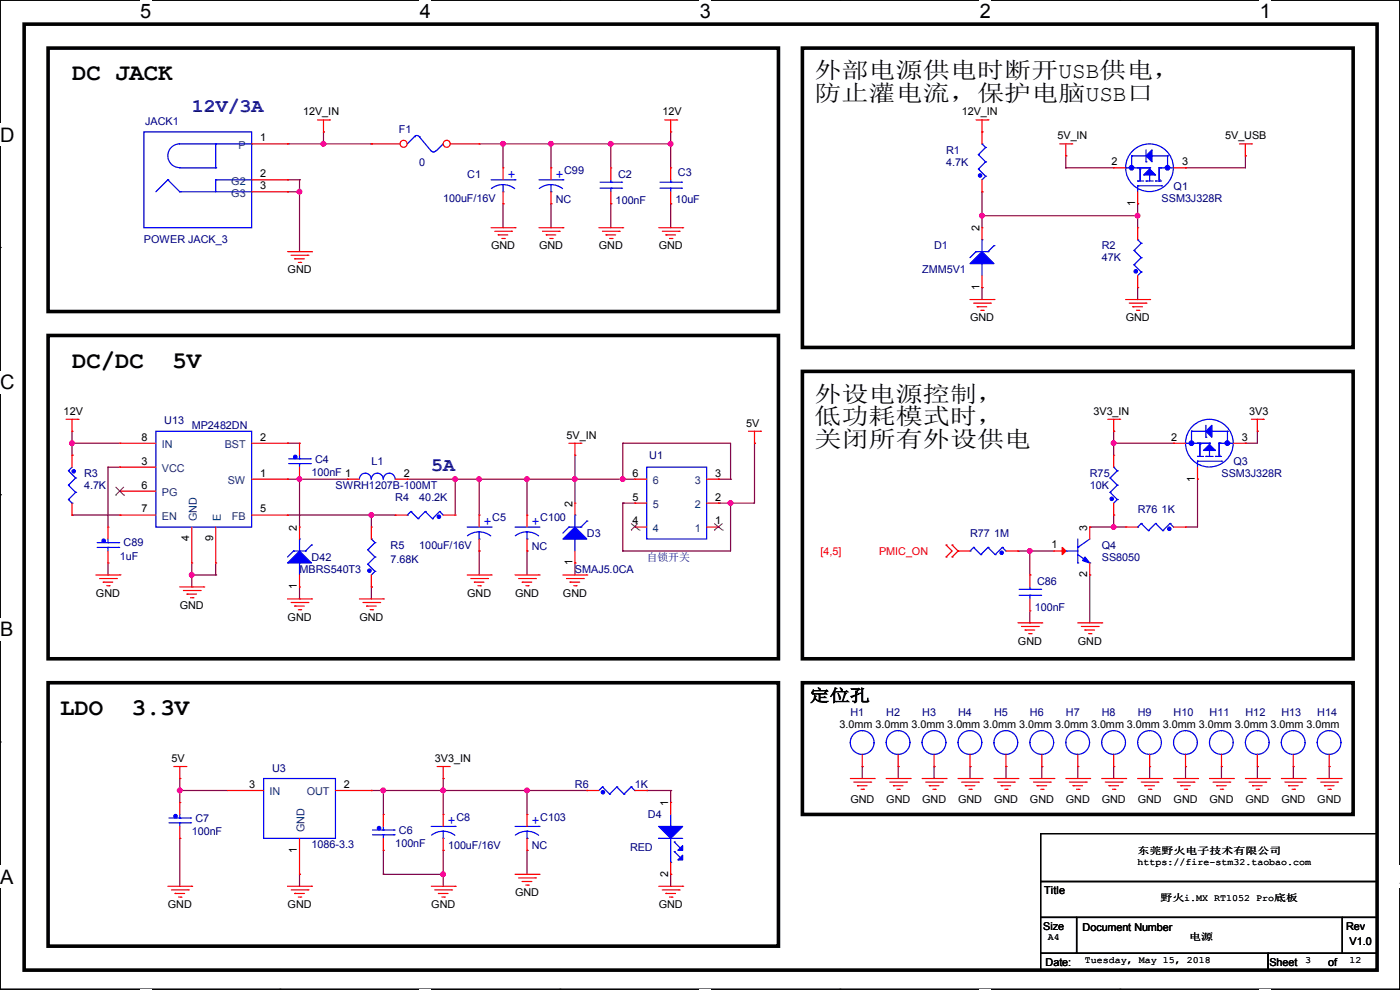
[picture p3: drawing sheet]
<svg xmlns="http://www.w3.org/2000/svg" width="297mm" height="210mm" viewBox="0 0 297 210" stroke-linecap="round" stroke-linejoin="round" font-family="sans-serif">
<path d="M0 0h297v209.8h-297z" fill="none" stroke="#000" stroke-width=".25"/>
<g fill="#fff">
<path d="M29.7 0h2.4v4.8h-2.4z"/>
<path d="M29.7 209.8h2.4v.2h-2.4z"/>
</g>
<path d="M59.4 0h.1M59.4 209.8h.1" fill="none" stroke="#000" stroke-width=".25"/>
<g fill="#fff">
<path d="M89.1 0h2.3v4.8h-2.3z"/>
<path d="M89.1 209.8h2.3v.2h-2.3z"/>
</g>
<path d="M118.8 0h.1M118.8 209.8h.1" fill="none" stroke="#000" stroke-width=".25"/>
<g fill="#fff">
<path d="M148.5 0h2.3v4.8h-2.3z"/>
<path d="M148.5 209.8h2.3v.2h-2.3z"/>
</g>
<path d="M178.2 0h.1M178.2 209.8h.1" fill="none" stroke="#000" stroke-width=".25"/>
<g fill="#fff">
<path d="M207.9 0h2.3v4.8h-2.3z"/>
<path d="M207.9 209.8h2.3v.2h-2.3z"/>
</g>
<path d="M237.6 0h.1M237.6 209.8h.1" fill="none" stroke="#000" stroke-width=".25"/>
<g fill="#fff">
<path d="M267.3 0h2.3v4.8h-2.3z"/>
<path d="M267.3 209.8h2.3v.2h-2.3z"/>
<path d="M0 26.2h3.1v4.8h-3.1z"/>
<path d="M0 78.7h3.1v4.7h-3.1z"/>
</g>
<path d="M0 52.5h.1M297 52.5h.1" fill="none" stroke="#000" stroke-width=".25"/>
<path d="M0 131.1h2.9v4.8h-2.9z" fill="#fff"/>
<path d="M0 104.9h.1M297 104.9h.1" fill="none" stroke="#000" stroke-width=".25"/>
<g fill="#fff">
<path d="M0 183.6h2.9v4.7h-2.9z"/>
<path d="M296.9 183.6h.1v4.7h-.1z"/>
</g>
<path d="M0 157.4h.1M297 157.4h.1M220.8 176.8h71.3v10.2h-71.3zM220.8 187h71.3v7.6h-71.3zM220.8 194.6h7.6v7.6h-7.6zM228.4 194.6h56.4v7.6h-56.4zM284.8 194.6h7.3v7.6h-7.3zM220.8 202.2h48.2v3.6h-48.2zM269 202.2h23.1v3.6h-23.1z" fill="none" stroke="#000" stroke-width=".25"/>
<path d="M5.1 5.1h287v200.7h-287zM10.2 10.2h154.9v55.9h-154.9zM170.2 10.2h116.9v63.5h-116.9zM10.2 71.2h154.9v68.5h-154.9zM170.2 78.8h116.9v60.9h-116.9zM10.2 144.8h154.9v55.9h-154.9zM170.2 144.8h116.9v28h-116.9z" fill="none" stroke="#000" stroke-width=".76"/>
<g fill="none" stroke="#800040" stroke-width=".25">
<path d="M61 30.5h.1M61 38.1h.1M61 30.5h17.8M61 38.1h2.5M63.5 38.1h.1M63.5 38.1v15.3M68.6 28h.1M68.6 28v2.5M78.8 30.5h.1M101.6 30.5h40.7M106.7 30.5h.1M106.7 30.5v5.1"/>
<path d="M116.9 30.5h.1M116.9 30.5v5.1M129.6 30.5h.1M129.6 30.5v5.1M142.3 28h.1M142.3 30.5h.1M142.3 28v7.6M226.1 33.1h.1M226.1 35.6h.1M226.1 35.6h10.2M226.1 33.1v2.5M251.5 35.6h.1"/>
<path d="M264.2 33.1h.1M264.2 33.1v2.5h-12.7M61 40.7h.1M61 40.7h2.5M63.5 40.7h.1M106.7 43.2h.1M106.7 43.2v5.1M116.9 43.2h.1M116.9 43.2v5.1M129.6 43.2h.1M129.6 43.2v5.1M142.3 43.2h.1"/>
<path d="M142.3 43.2v5.1M208.3 40.7h.1M208.3 45.8h.1M208.3 40.7v7.6M208.3 45.8h33M241.3 43.2h.1M241.3 45.8h.1M241.3 43.2v5.1M208.3 61h.1M208.3 61v2.5M241.3 61h.1M241.3 61v2.5"/>
<path d="M15.3 94h.1M15.3 96.6h.1M15.3 91.5v5.1M15.3 94h10.1M22.9 99.1h.1M22.9 99.1v12.7M22.9 99.1h2.5M25.4 99.1h.1M61 94h.1M61 94h2.5M122 96.6v10.1M132.1 94h.1"/>
<path d="M132.1 94h22.9v7.6M132.1 94v7.6M160.1 94h.1M160.1 94v12.7h-7.7M236.3 94h.1M236.3 91.5h.1M236.3 94h12.7M236.3 91.5v5.1M264.2 94h.1M266.7 91.5h.1M266.7 91.5v2.5h-2.5M15.3 109.3h.1"/>
<path d="M15.3 109.3h10.1M22.9 119.4v2.6M40.7 119.4v5.1M45.8 119.4v2.6M61 101.6h.1M61 109.3h.1M61 101.6h12.7M61 109.3h22.9M63.5 101.6h.1M63.5 101.6v10.2M78.8 109.3h.1M78.8 109.3v2.5"/>
<path d="M86.4 101.6h48.3M96.6 101.6h.1M96.6 101.6v7.7M101.6 116.9h.1M101.6 101.6h.1M101.6 101.6v7.7M101.6 116.9v5.1M111.8 101.6h.1M111.8 116.9h.1M111.8 101.6v7.7M111.8 116.9v5.1M122 119.4h.1"/>
<path d="M122 101.6h.1M122 119.4v2.6M132.1 101.6h.1M132.1 106.7h.1M132.1 116.9h.1M132.1 106.7v10.2M132.1 106.7h2.6M152.4 101.6h.1M152.4 106.7h.1M152.4 101.6h2.6M155 101.6h.1M155 106.7h.1"/>
<path d="M155 106.7v10.2h-22.9M215.9 116.9h.1M215.9 116.9h7.7M218.5 116.9h.1M218.5 116.9v5.1M231.2 111.8h.1M231.2 111.8h7.6M236.3 109.3h.1M236.3 111.8h.1M236.3 109.3v2.5M251.5 111.8h.1M254 101.6h.1"/>
<path d="M254 101.6v10.2h-2.5M22.9 122h.1M40.7 122h.1M40.7 124.5h.1M40.7 122h5.1M45.8 122h.1M63.5 127h.1M63.5 124.5v2.5M78.8 124.5h.1M78.8 124.5v2.5M218.5 122h.1M218.5 132.1h.1"/>
<path d="M218.5 129.6v2.5M231.2 122h.1M231.2 122v10.1M38.1 167.7h.1M38.1 177.8h.1M38.1 165.1h.1M38.1 165.1v5.1M38.1 177.8v10.2M38.1 167.7h10.2M78.8 167.7h.1M78.8 167.7h45.7M81.3 167.7h.1"/>
<path d="M81.3 167.7v5.1M94 165.1h.1M94 167.7h.1M94 165.1v7.7M111.8 167.7h.1M111.8 167.7v5.1M124.5 167.7h.1M137.2 167.7h.1M137.2 167.7h5.1M142.3 167.7h.1M142.3 167.7v2.5M182.9 162.6h.1"/>
<path d="M182.9 162.6v2.5M190.5 162.6h.1M190.5 162.6v2.5M198.2 162.6h.1M198.2 162.6v2.5M205.8 162.6h.1M205.8 162.6v2.5M213.4 162.6h.1M213.4 162.6v2.5M221 162.6h.1M221 162.6v2.5M228.6 162.6h.1"/>
<path d="M228.6 162.6v2.5M236.3 162.6h.1M236.3 162.6v2.5M243.9 162.6h.1M243.9 162.6v2.5M251.5 162.6h.1M251.5 162.6v2.5M259.1 162.6h.1M259.1 162.6v2.5M266.7 162.6h.1M266.7 162.6v2.5M274.4 162.6h.1"/>
<path d="M274.4 162.6v2.5M282 162.6h.1M282 162.6v2.5M63.5 185.5h.1M63.5 185.5v2.5M81.3 180.4h.1M81.3 185.5h.1M81.3 180.4v5.1M81.3 185.5h12.7M94 180.4h.1M94 185.5h.1M94 180.4v7.6"/>
<path d="M111.8 180.4h.1M111.8 180.4v5.1M142.3 185.5h.1M142.3 185.5v2.5"/>
</g>
<g fill="#f0f" stroke="#f0f" stroke-width=".25">
<circle cx="63.5" cy="40.7" r=".49"/>
<circle cx="142.3" cy="30.5" r=".49"/>
<circle cx="129.6" cy="30.5" r=".49"/>
<circle cx="78.8" cy="109.2" r=".49"/>
<circle cx="38.1" cy="167.7" r=".49"/>
<circle cx="94" cy="185.4" r=".49"/>
<circle cx="81.3" cy="167.7" r=".49"/>
<circle cx="94" cy="167.7" r=".49"/>
<circle cx="111.8" cy="167.7" r=".49"/>
<circle cx="241.3" cy="45.7" r=".49"/>
<circle cx="208.3" cy="45.7" r=".49"/>
<circle cx="121.9" cy="101.6" r=".49"/>
<circle cx="132.1" cy="101.6" r=".49"/>
<circle cx="155" cy="106.7" r=".49"/>
<circle cx="68.6" cy="30.5" r=".49"/>
<circle cx="236.2" cy="94" r=".49"/>
<circle cx="236.2" cy="111.8" r=".49"/>
<circle cx="218.5" cy="116.9" r=".49"/>
<circle cx="96.5" cy="101.6" r=".49"/>
<circle cx="15.3" cy="94" r=".49"/>
<circle cx="101.6" cy="101.6" r=".49"/>
<circle cx="63.5" cy="101.6" r=".49"/>
<circle cx="40.7" cy="121.9" r=".49"/>
<circle cx="106.7" cy="30.5" r=".49"/>
<circle cx="116.9" cy="30.5" r=".49"/>
<circle cx="111.8" cy="101.6" r=".49"/>
</g>
<g fill="none" stroke="#f00" stroke-width=".25">
<path d="M67.4 25.4h2.5M68.6 28h.1M68.6 25.4v2.6M69.9 25.4h.1M106.7 35.6h.1M106.7 35.6v2.5M116.9 35.6h.1M116.9 35.6v2.5M129.6 35.6h.1M129.6 35.6v2.5M141 25.4h2.6M142.3 28h.1"/>
<path d="M142.3 35.6h.1M142.3 25.4v2.6M142.3 35.6v2.5M143.6 25.4h.1M207.1 25.4h2.5M208.3 28h.1M208.3 25.4v2.6M209.6 25.4h.1M224.8 30.5h2.6M226.1 33.1h.1M226.1 30.5v2.6M227.4 30.5h.1"/>
<path d="M236.3 35.6h.1M236.3 35.6h2.5M249 35.6h2.5M251.5 35.6h.1M262.9 30.5h2.6M264.2 33.1h.1M264.2 30.5v2.6M265.5 30.5h.1M61 53.4h5.1M61.8 54.1h3.5M62.5 54.9h.1M62.5 54.9h2.1"/>
<path d="M63.3 55.7h.5M63.8 55.7h.1M65.3 54.1h.1M66.1 53.4h.1M104.2 48.3h5.1M104.9 49.1h3.6M105.7 49.8h.1M105.7 49.8h2M106.5 50.6h.5M106.7 43.2h.1M106.7 40.7v2.5M107 50.6h.1"/>
<path d="M108.5 49.1h.1M109.3 48.3h.1M114.3 48.3h5.1M115.1 49.1h3.6M115.9 49.8h.1M115.9 49.8h2M116.6 50.6h.5M116.9 43.2h.1M116.9 40.7v2.5M117.1 50.6h.1M118.7 49.1h.1M119.4 48.3h.1"/>
<path d="M127 48.3h5.1M127.8 49.1h3.6M128.6 49.8h.1M128.6 49.8h2M129.3 50.6h.5M129.6 43.2h.1M129.6 40.7v2.5M129.8 50.6h.1M131.4 49.1h.1M132.1 48.3h.1M139.7 48.3h5.1M140.5 49.1h3.6"/>
<path d="M141.3 49.8h.1M141.3 49.8h2M142 50.6h.5M142.3 43.2h.1M142.3 40.7v2.5M142.5 50.6h.1M144.1 49.1h.1M144.8 48.3h.1M208.3 48.3h.1M208.3 48.3v2.5M208.3 58.5v2.5M241.3 43.2h.1"/>
<path d="M241.3 40.7v2.5M205.8 63.5h5.1M206.5 64.3h3.6M207.3 65.1h.1M207.3 65.1h2M208.1 65.8h.5M208.3 61h.1M208.6 65.8h.1M210.1 64.3h.1M210.9 63.5h.1M238.8 63.5h5.1M239.6 64.3h3.5"/>
<path d="M240.3 65.1h.1M240.3 65.1h2.1M241.1 65.8h.5M241.6 65.8h.1M243.1 64.3h.1M243.9 63.5h.1M14 88.9h2.6M15.3 91.5h.1M15.3 88.9v2.6M16.6 88.9h.1M25.4 94h.1M25.4 99.1h.1"/>
<path d="M25.4 94h7.7M25.4 99.1h7.7M53.4 94h7.6M61 94h.1M120.7 94h2.5M122 96.6h.1M122 94v2.6M123.2 94h.1M158.8 91.5h2.5M160.1 94h.1M160.1 91.5v2.5M161.3 91.5h.1"/>
<path d="M235 88.9h2.5M236.3 91.5h.1M236.3 88.9v2.6M237.5 88.9h.1M265.5 88.9h2.5M266.7 91.5h.1M266.7 88.9v2.6M268 88.9h.1M22.9 111.8h.1M22.9 119.4h.1M22.9 111.8v2.5M22.9 116.9v2.5"/>
<path d="M25.4 104.2h.1M25.4 109.3h.1M25.4 104.2h7.7M25.4 109.3h7.7M40.7 119.4h.1M40.7 111.8v7.6M45.8 119.4h.1M45.8 111.8v7.6M53.4 109.3h7.6M53.4 101.6h7.6M61 101.6h.1M61 109.3h.1"/>
<path d="M63.5 111.8h.1M63.5 111.8v2.5M73.7 101.6h.1M73.7 101.6h2.5M78.8 111.8h.1M78.8 111.8v2.5M83.9 101.6h2.5M86.4 101.6h.1M101.6 109.3h.1M101.6 116.9h.1M101.6 109.3v2.5M101.6 114.3v2.6"/>
<path d="M122 119.4h.1M122 106.7h.1M122 106.7v2.6M122 116.9v2.5M200.7 118.2h.1M200.7 115.6h.1M200.7 115.6l1.3 1.3-1.3 1.3M202 115.6h.1M202 118.2h.1M202 115.6l1.2 1.3-1.2 1.3M223.6 116.9h.1M223.6 116.9h2.5"/>
<path d="M231.2 111.8h.1M231.2 111.8v2.5M231.2 119.4v2.6M20.4 122h5M21.1 122.7h3.6M21.9 123.5h.1M21.9 123.5h2M22.6 124.2h.6M23.2 124.2h.1M24.7 122.7h.1M25.4 122h.1M38.1 124.5h5.1"/>
<path d="M38.9 125.3h3.6M39.7 126h.1M39.7 126h2M40.4 126.8h.5M40.9 126.8h.1M42.5 125.3h.1M43.2 124.5h.1M61 127h5.1M61.8 127.8h3.5M62.5 128.6h.1M62.5 128.6h2.1M63.3 129.3h.5"/>
<path d="M63.5 124.5h.1M63.5 122v2.5M63.8 129.3h.1M65.3 127.8h.1M66.1 127h.1M76.2 127h5.1M77 127.8h3.6M77.8 128.6h.1M77.8 128.6h2M78.5 129.3h.5M78.8 124.5h.1M78.8 122v2.5"/>
<path d="M79 129.3h.1M80.6 127.8h.1M81.3 127h.1M99.1 122h5.1M99.9 122.7h3.5M100.6 123.5h.1M100.6 123.5h2.1M101.4 124.2h.5M101.9 124.2h.1M103.4 122.7h.1M104.2 122h.1M109.3 122h5"/>
<path d="M110 122.7h3.6M110.8 123.5h.1M110.8 123.5h2M111.5 124.2h.6M112.1 124.2h.1M113.6 122.7h.1M114.3 122h.1M119.4 122h5.1M120.2 122.7h3.5M120.9 123.5h.1M120.9 123.5h2.1M121.7 124.2h.5"/>
<path d="M122.2 124.2h.1M123.7 122.7h.1M124.5 122h.1M215.9 132.1h5.1M216.7 132.9h3.6M217.5 133.6h.1M217.5 133.6h2M218.2 134.4h.5M218.5 122h.1M218.5 129.6h.1M218.5 122v2.5M218.5 127v2.6"/>
<path d="M218.7 134.4h.1M220.3 132.9h.1M221 132.1h.1M228.6 132.1h5.1M229.4 132.9h3.6M230.2 133.6h.1M230.2 133.6h2M230.9 134.4h.5M231.2 122h.1M231.4 134.4h.1M233 132.9h.1M233.7 132.1h.1"/>
<path d="M36.9 162.6h2.5M38.1 165.1h.1M38.1 162.6v2.5M39.4 162.6h.1M48.3 167.7h.1M48.3 167.7h7.6M63.5 177.8v7.7M71.2 167.7h7.6M78.8 167.7h.1M92.8 162.6h2.5M94 165.1h.1M94 172.8h.1"/>
<path d="M94 162.6v2.5M94 172.8v2.5M94 177.8v2.6M95.3 162.6h.1M111.8 172.8h.1M111.8 172.8v2.5M111.8 177.8v2.6M124.5 167.7h.1M124.5 167.7h2.5M134.7 167.7h2.5M137.2 167.7h.1M142.3 170.2h.1"/>
<path d="M142.3 170.2v2.6M180.4 165.1h5.1M181.1 165.9h3.6M181.9 166.7h.1M181.9 166.7h2M182.7 167.4h.5M182.9 162.6h.1M182.9 160.1v2.5M183.2 167.4h.1M184.7 165.9h.1M185.5 165.1h.1M188 165.1h5.1"/>
<path d="M188.8 165.9h3.5M189.5 166.7h.1M189.5 166.7h2.1M190.3 167.4h.5M190.8 167.4h.1M192.3 165.9h.1M193.1 165.1h.1M195.6 165.1h5.1M196.4 165.9h3.5M197.1 166.7h.1M197.1 166.7h2.1M197.9 167.4h.5"/>
<path d="M198.4 167.4h.1M199.9 165.9h.1M200.7 165.1h.1M203.2 165.1h5.1M204 165.9h3.6M204.8 166.7h.1M204.8 166.7h2M205.5 167.4h.5M205.8 162.6h.1M205.8 160.1v2.5M206 167.4h.1M207.6 165.9h.1"/>
<path d="M208.3 165.1h.1M210.9 165.1h5M211.6 165.9h3.6M212.4 166.7h.1M212.4 166.7h2M213.1 167.4h.6M213.7 167.4h.1M215.2 165.9h.1M215.9 165.1h.1M218.5 165.1h5.1M219.2 165.9h3.6M220 166.7h.1"/>
<path d="M220 166.7h2M220.8 167.4h.5M221.3 167.4h.1M222.8 165.9h.1M223.6 165.1h.1M226.1 165.1h5.1M226.9 165.9h3.5M227.6 166.7h.1M227.6 166.7h2.1M228.4 167.4h.5M228.6 162.6h.1M228.6 160.1v2.5"/>
<path d="M228.9 167.4h.1M230.4 165.9h.1M231.2 165.1h.1M233.7 165.1h5.1M234.5 165.9h3.5M235.2 166.7h.1M235.2 166.7h2.1M236 167.4h.5M236.3 162.6h.1M236.3 160.1v2.5M236.5 167.4h.1M238 165.9h.1"/>
<path d="M238.8 165.1h.1M241.3 165.1h5.1M242.1 165.9h3.6M242.9 166.7h.1M242.9 166.7h2M243.6 167.4h.5M243.9 162.6h.1M243.9 160.1v2.5M244.1 167.4h.1M245.7 165.9h.1M246.4 165.1h.1M249 165.1h5"/>
<path d="M249.7 165.9h3.6M250.5 166.7h.1M250.5 166.7h2M251.2 167.4h.6M251.5 162.6h.1M251.5 160.1v2.5M251.8 167.4h.1M253.3 165.9h.1M254 165.1h.1M256.6 165.1h5.1M257.3 165.9h3.6M258.1 166.7h.1"/>
<path d="M258.1 166.7h2M258.9 167.4h.5M259.4 167.4h.1M260.9 165.9h.1M261.7 165.1h.1M264.2 165.1h5.1M265 165.9h3.5M265.7 166.7h.1M265.7 166.7h2.1M266.5 167.4h.5M267 167.4h.1M268.5 165.9h.1"/>
<path d="M269.3 165.1h.1M271.8 165.1h5.1M272.6 165.9h3.5M273.3 166.7h.1M273.3 166.7h2.1M274.1 167.4h.5M274.4 162.6h.1M274.4 160.1v2.5M274.6 167.4h.1M276.1 165.9h.1M276.9 165.1h.1M279.4 165.1h5.1"/>
<path d="M280.2 165.9h3.6M281 166.7h.1M281 166.7h2M281.7 167.4h.5M282.2 167.4h.1M283.8 165.9h.1M284.5 165.1h.1M35.6 188h5.1M36.4 188.8h3.5M37.1 189.5h.1M37.1 189.5h2.1M37.9 190.3h.5"/>
<path d="M38.4 190.3h.1M39.9 188.8h.1M40.7 188h.1M61 188h5.1M61.8 188.8h3.5M62.5 189.5h.1M62.5 189.5h2.1M63.3 190.3h.5M63.5 185.5h.1M63.8 190.3h.1M65.3 188.8h.1M66.1 188h.1"/>
<path d="M91.5 188h5.1M92.2 188.8h3.6M93 189.5h.1M93 189.5h2M93.8 190.3h.5M94 180.4h.1M94.3 190.3h.1M95.8 188.8h.1M96.6 188h.1M109.3 185.5h5M110 186.2h3.6M110.8 187h.1"/>
<path d="M110.8 187h2M111.5 187.7h.6M111.8 180.4h.1M112.1 187.7h.1M113.6 186.2h.1M114.3 185.5h.1M139.7 188h5.1M140.5 188.8h3.6M141.3 189.5h.1M141.3 189.5h2M142 190.3h.5M142.3 185.5h.1"/>
<path d="M142.3 182.9v2.6M142.5 190.3h.1M144.1 188.8h.1M144.8 188h.1"/>
</g>
<g fill="none" stroke="#00f" stroke-width=".25">
<path d="M87.9 29a.74 .74 0 0 1 1.1 0M87.9 29h.1M87.9 29l-1.5 1.5M88.9 29h.1M88.9 29l2.6 3M92.4 32a.49 .49 0 0 1-.9 0M94 30.5h.1M94 30.5l-1.5 1.5M104.2 38.1h5.1M106.7 39.2l1.6 .3 .9 .5M106.7 39.2l-1 .1-1.5 .7M106.7 39.2v1.5"/>
<path d="M109.3 38.1h.1M114.3 38.1h5.1M116.9 39.2l1.5 .3 .9 .5M116.9 39.2l-1.1 .1-1.4 .7M116.9 39.2v1.5M119.4 38.1h.1M127.3 39.9h4.6M127.3 38.7h4.6M129.6 38.7h.1M129.6 39.9h.1M129.6 38.1v.6M129.6 39.9v.8"/>
<path d="M131.9 39.9h.1M131.9 38.7h.1M140 39.9h4.6M140 38.7h4.6M142.3 38.7h.1M142.3 39.9h.1M142.3 38.1v.6M142.3 39.9v.8M144.6 39.9h.1M144.6 38.7h.1M238.8 35.6h.1M238.8 35.6h5.1"/>
<path d="M240.1 33.1h.1M240.1 33.1h3M240.1 33.1v2.5M241.3 35.6h.1M241.3 38.4h.1M241.3 39.4h.1M241.3 38.4h1.3M241.3 39.4v1.3M241.3 39.4h5.1M241.9 35.9h.1M241.9 35.6h.1M241.9 35.6v2.8"/>
<path d="M243.1 38.4h.1M243.1 34.3h.1M243.1 38.4h1.5M243.1 31.8v2.5M243.9 35.6h.1M243.9 35.6v2.8M244.4 33.1h.1M244.4 33.1h3.3M245.2 38.4h.1M245.2 38.4h1.2M245.9 35.6h.1M245.9 38.1h.1"/>
<path d="M245.9 38.4h.1M245.9 35.6h3.1M245.9 35.6v2.8M246.4 39.4h.1M247.7 33.1h.1M247.7 33.1v2.5M106.7 40.7h.1M116.9 40.7h.1M207.1 53.4h.1M207.1 53.4h2.5M207.1 53.4l-1.3 1.3M208.3 55.9h.1"/>
<path d="M208.3 50.8h.1M208.3 50.8v2.6M208.3 55.9v2.6M209.6 53.4h.1M210.9 52.1h.1M210.9 52.1l-1.3 1.3M33.1 91.5h20.3v20.3h-20.3zM20.6 116.1h4.6M20.6 115.1h4.6M22.9 116.1h.1M22.9 115.1h.1M22.9 114.3v.8"/>
<path d="M22.9 116.1v.8M25.2 116.1h.1M25.2 115.1h.1M62.3 116.9h.1M62.3 116.9h2.5M62.3 116.9l-1.3 1.3M63.5 119.4h.1M63.5 114.3h.1M63.5 114.3v2.6M63.5 119.4v2.6M64.8 116.9h.1M66.1 115.6h.1"/>
<path d="M66.1 115.6l-1.3 1.3M76.2 101.6a1.25 1.25 0 0 1 1.3-1.2 1.25 1.25 0 0 1 1.2 1.2 1.29 1.29 0 0 1 1.3-1.2 1.29 1.29 0 0 1 1.3 1.2 1.25 1.25 0 0 1 1.3-1.2 1.25 1.25 0 0 1 1.2 1.2M78 119.7h.1M78 116.6h.1M78 119.7l1.5 1.5M78 116.6l1.5 1.6M78.8 114.3h.1M78.8 114.3l.7 .8M79.5 118.2h.1M79.5 115.1h.1M79.5 118.2l-1.5 1.5M79.5 115.1l-1.5 1.5"/>
<path d="M99.1 111.8h5.1M101.6 114.3h.1M101.6 112.8l1.6 .3 .9 .6M101.6 112.8l-1 .2-1.4 .7M101.6 112.8v1.5M104.2 111.8h.1M120.7 111.8h.1M120.7 111.8h2.5M120.7 111.8l-1.3 1.3M122 114.3h.1M122 109.3h.1M122 109.3v2.5"/>
<path d="M122 114.3v2.6M123.2 111.8h.1M124.5 110.5h.1M124.5 110.5l-1.3 1.3M226.1 116.9h.1M226.1 116.9h2.5M228.6 116.1h.1M228.6 119.4h.1M228.6 117.6l2.6 1.8M228.6 114.3v5.1M231.2 119.4h.1M231.2 114.3l-2.6 1.8"/>
<path d="M79.5 121.2h.1M79.5 121.2l-.7 .8M216.2 126.3h4.6M216.2 125h4.6M218.5 125h.1M218.5 126.3h.1M218.5 124.5v.5M218.5 126.3v.7M220.8 126.3h.1M220.8 125h.1M55.9 165.1h15.3v12.7h-15.3zM91.5 175.3h5.1"/>
<path d="M94 177.8h.1M94 176.3l1.6 .3 .9 .6M94 176.3l-1 .2-1.5 .7M94 176.3v1.5M96.6 175.3h.1M109.3 175.3h5M111.8 177.8h.1M111.8 176.3l1.6 .3 .9 .6M111.8 176.3l-1.1 .2-1.4 .7M111.8 176.3v1.5M114.3 175.3h.1M127.8 166.9h.1"/>
<path d="M127.8 166.9l-.8 .8M127.8 166.9l1.5 1.5M129.3 168.4h.1M130.9 166.9h.1M130.9 166.9l-1.6 1.5M130.9 166.9l1.5 1.5M132.4 168.4h.1M133.9 166.9h.1M133.9 166.9l-1.5 1.5M133.9 166.9l.8 .8M134.7 167.7h.1M139.7 177.8h.1"/>
<path d="M139.7 177.8h5.1M142.3 175.3h.1M142.3 172.8v2.5M142.3 177.8v5.1M143 178.6h.1M143 178.6l1.3 1.3M142.3 182.9h.1M143 180.6h.1M143 180.6l1.3 1.3"/>
<circle cx="243.9" cy="35.6" r="5.1"/>
<circle cx="182.9" cy="157.5" r="2.52"/>
<circle cx="205.8" cy="157.5" r="2.52"/>
<circle cx="228.6" cy="157.5" r="2.52"/>
<circle cx="236.2" cy="157.5" r="2.52"/>
<circle cx="243.9" cy="157.5" r="2.52"/>
<circle cx="251.5" cy="157.5" r="2.52"/>
<circle cx="274.3" cy="157.5" r="2.52"/>
</g>
<g fill="#00f" stroke="#00f" stroke-width=".25">
<path d="M244.4 31.8v2.5l-1.3-1.2z"/>
<path d="M242.6 37.1l1.3-1.2 1.3 1.2z"/>
<path d="M63.5 116.9l2.6 2.5h-5.1z"/>
<path d="M139.7 175.3h5.1l-2.5 2.5z"/>
<path d="M144.8 179.4v1h-1z"/>
<path d="M144.8 181.4v1h-1z"/>
<path d="M122 111.8l2.5 2.5h-5.1z"/>
<path d="M208.3 53.4l2.6 2.5h-5.1z"/>
<path d="M230.2 118.2l1 1.2-1.5-.5z"/>
<circle cx="240.1" cy="35.6" r=".49"/>
<circle cx="247.7" cy="35.6" r=".49"/>
<circle cx="78.4" cy="121.1" r=".36"/>
<circle cx="127.9" cy="168" r=".36"/>
<circle cx="22" cy="114.7" r=".36"/>
</g>
<path d="M24.5 105h.1M24.5 103.3l1.8 1.7M26.3 105h.1M26.3 103.3l-1.8 1.7" fill="none" stroke="#804000" stroke-width=".21"/>
<path d="M225.3 116.1l.8 .8-.8 .7z" fill="#f00" stroke="#f00" stroke-width=".25"/>
<circle cx="85.6" cy="30.5" r=".74" fill="#fff" stroke="#f00" stroke-width=".25"/>
<path d="M78.8 30.5h.1M78.8 30.5h6.1" fill="none" stroke="#f00" stroke-width=".25"/>
<circle cx="94.8" cy="30.5" r=".74" fill="#fff" stroke="#f00" stroke-width=".25"/>
<g fill="none" stroke="#f00" stroke-width=".25">
<path d="M53.4 30.5h7.6M53.4 38.1h7.6M61 30.5h.1M61 38.1h.1M95.5 30.5h6.1M101.6 30.5h.1M208.3 28h.1M208.3 28v2.5M208.3 38.1v2.6M53.4 40.7h7.6M61 40.7h.1M208.3 40.7h.1"/>
<path d="M241.3 48.3h.1M241.3 48.3v2.5M241.3 58.5v2.5M241.3 61h.1M15.3 96.6h.1M15.3 96.6v2.5M63.5 94h.1M63.5 94v2.6M63.5 99.1v2.5M236.3 96.6h.1M236.3 96.6v2.5M249 94h.1"/>
<path d="M249 94h2.5M254 99.1v2.5M261.7 94h2.5M264.2 94h.1M15.3 109.3h.1M15.3 106.7v2.6M63.5 101.6h.1M83.9 109.3h.1M83.9 109.3h2.5M94 109.3h2.6M96.6 109.3h.1M111.8 109.3h.1"/>
<path d="M111.8 116.9h.1M111.8 109.3v2.5M111.8 114.3v2.6M134.7 101.6h.1M134.7 106.7h.1M134.7 111.8h.1M134.7 101.6h2.5M134.7 106.7h2.5M134.7 111.8h2.5M149.9 101.6h2.5M149.9 106.7h2.5M149.9 111.8h2.5"/>
<path d="M152.4 101.6h.1M152.4 106.7h.1M152.4 111.8h.1M203.2 116.9h.1M203.2 116.9h2.6M213.4 116.9h2.5M215.9 116.9h.1M236.3 109.3h.1M236.3 106.7v2.6M238.8 111.8h.1M238.8 111.8h2.5M249 111.8h2.5"/>
<path d="M251.5 111.8h.1M254 101.6h.1M38.1 170.2h.1M38.1 177.8h.1M38.1 170.2v2.6M38.1 175.3v2.5M81.3 172.8h.1M81.3 172.8v2.5M81.3 177.8v2.6M190.5 162.6h.1M190.5 160.1v2.5M198.2 162.6h.1"/>
<path d="M198.2 160.1v2.5M213.4 162.6h.1M213.4 160.1v2.5M221 162.6h.1M221 160.1v2.5M259.1 162.6h.1M259.1 160.1v2.5M266.7 162.6h.1M266.7 160.1v2.5M282 162.6h.1M282 160.1v2.5M81.3 180.4h.1"/>
</g>
<g fill="none" stroke="#00f" stroke-width=".25">
<path d="M30.5 28h22.9v20.3h-22.9zM35.6 38.1h.1M35.6 38.1l-2.5 2.6M35.6 38.1l2.5 2.6M38.1 35.6h7.7M45.8 35.6h.1M45.8 30.5h.1M45.8 38.1h.1M45.8 30.5v5.1M45.8 38.1v2.6M45.8 38.1h7.6M53.4 30.5h-15.2a2.52 2.52 0 0 0-2.6 2.5 2.52 2.52 0 0 0 2.6 2.6h-.1"/>
<path d="M53.4 30.5h.1M53.4 38.1h.1M207.6 35.9h.1M207.6 32.8h.1M207.6 35.9l1.5 1.5M207.6 32.8l1.5 1.5M208.3 30.5h.1M208.3 30.5l.8 .8M209.1 37.4h.1M209.1 34.3h.1M209.1 31.3h.1M209.1 37.4l-.8 .7"/>
<path d="M209.1 34.3l-1.5 1.6M209.1 31.3l-1.5 1.5M38.1 40.7h.1M38.1 40.7h15.3M53.4 40.7h.1M240.6 56.2h.1M240.6 53.1h.1M240.6 56.2l1.5 1.5M240.6 53.1l1.5 1.6M241.3 50.8h.1M241.3 50.8l.8 .8M242.1 57.7h.1"/>
<path d="M242.1 54.7h.1M242.1 51.6h.1M242.1 57.7l-.8 .8M242.1 54.7l-1.5 1.5M242.1 51.6l-1.5 1.5M14.5 99.9h.1M14.5 99.9l1.5 1.5M15.3 99.1l-.8 .8M61.3 98.3h4.5M61.3 97.3h4.5M63.5 98.3h.1M63.5 97.3h.1"/>
<path d="M63.5 96.6v.7M63.5 98.3v.8M65.8 98.3h.1M65.8 97.3h.1M137.2 99.1h12.7v15.2h-12.7zM236.3 99.1h.1M236.3 99.1l.7 .8M237 99.9h.1M237 99.9l-1.5 1.5M251.5 94h.1M251.5 94h5.1M252.8 91.5h.1"/>
<path d="M252.8 91.5h3M252.8 91.5v2.5M254 94h.1M254 96.8h.1M254 97.8h.1M254 96.8h1.3M254 97.8v1.3M254 97.8h5.1M254.6 94.3h.1M254.6 94h.1M254.6 94v2.8M255.8 96.8h.1"/>
<path d="M255.8 92.8h.1M255.8 96.8h1.5M255.8 90.2v2.6M256.6 94h.1M256.6 94v2.8M257.1 91.5h.1M257.1 91.5h3.3M257.9 96.8h.1M257.9 96.8h1.2M258.6 94h.1M258.6 96.6h.1M258.6 96.8h.1"/>
<path d="M258.6 94h3.1M258.6 94v2.8M259.1 97.8h.1M260.4 91.5h.1M260.4 91.5v2.5M14.5 102.9h.1M14.5 106h.1M14.5 102.9l1.5 1.5M14.5 106l.8 .7M15.3 106.7h.1M16 101.4h.1M16 104.4h.1"/>
<path d="M16 101.4l-1.5 1.5M16 104.4l-1.5 1.6M86.4 109.3h.1M87.2 108.5h.1M87.2 108.5l1.5 1.5M87.2 108.5l-.8 .8M88.7 110h.1M90.2 108.5h.1M90.2 108.5l1.5 1.5M90.2 108.5l-1.5 1.5M91.7 110h.1M93.3 108.5h.1"/>
<path d="M93.3 108.5l.7 .8M93.3 108.5l-1.6 1.5M109.3 111.8h5M111.8 114.3h.1M111.8 112.8l1.6 .3 .9 .6M111.8 112.8l-1.1 .2-1.4 .7M111.8 112.8v1.5M114.3 111.8h.1M205.8 116.9h.1M206.5 116.1h.1M206.5 116.1l1.6 1.5M206.5 116.1l-.7 .8"/>
<path d="M208.1 117.6h.1M209.6 116.1h.1M209.6 116.1l1.5 1.5M209.6 116.1l-1.5 1.5M211.1 117.6h.1M212.6 116.1h.1M212.6 116.1l.8 .8M212.6 116.1l-1.5 1.5M235.5 104.4h.1M235.5 101.4h.1M235.5 104.4l1.5 1.6M235.5 101.4l1.5 1.5"/>
<path d="M237 106h.1M237 102.9h.1M237 106l-.7 .7M237 102.9l-1.5 1.5M241.3 111.8h.1M242.1 111h.1M242.1 111l1.5 1.6M242.1 111l-.8 .8M243.6 112.6h.1M245.2 111h.1M245.2 111l1.5 1.6M245.2 111l-1.6 1.6"/>
<path d="M246.7 112.6h.1M248.2 111h.1M248.2 111l.8 .8M248.2 111l-1.5 1.6M35.9 174.5h4.5M35.9 173.5h4.5M38.1 174.5h.1M38.1 173.5h.1M38.1 172.8v.7M38.1 174.5v.8M40.4 174.5h.1M40.4 173.5h.1"/>
<path d="M79 177.1h4.6M79 176.1h4.6M81.3 177.1h.1M81.3 176.1h.1M81.3 175.3v.8M81.3 177.1v.7M83.6 177.1h.1M83.6 176.1h.1"/>
<circle cx="256.6" cy="94" r="5.1"/>
<circle cx="190.5" cy="157.5" r="2.52"/>
<circle cx="198.1" cy="157.5" r="2.52"/>
<circle cx="213.4" cy="157.5" r="2.52"/>
<circle cx="221" cy="157.5" r="2.52"/>
<circle cx="259.1" cy="157.5" r="2.52"/>
<circle cx="266.7" cy="157.5" r="2.52"/>
<circle cx="282" cy="157.5" r="2.52"/>
</g>
<g fill="#00f" stroke="#00f" stroke-width=".25">
<path d="M257.1 90.2v2.6l-1.3-1.3z"/>
<path d="M255.3 95.5l1.3-1.2 1.3 1.2z"/>
<circle cx="252.8" cy="94" r=".49"/>
<circle cx="260.4" cy="94" r=".49"/>
<circle cx="80.4" cy="175.7" r=".36"/>
<circle cx="15.6" cy="100" r=".36"/>
<circle cx="207.9" cy="37.2" r=".36"/>
<circle cx="235.9" cy="105.8" r=".36"/>
<circle cx="37.2" cy="173.1" r=".36"/>
<circle cx="212.5" cy="117.2" r=".36"/>
<circle cx="240.9" cy="57.6" r=".36"/>
<circle cx="93.1" cy="109.6" r=".36"/>
<circle cx="62.6" cy="96.9" r=".36"/>
<circle cx="248.1" cy="112.2" r=".36"/>
</g>
<path d="M133.9 112.5h.1M133.9 111l1.7 1.5M135.3 111l-1.4 1.5M135.6 112.5h.1M151.5 112.5h.1M151.5 111l1.8 1.5M153.3 112.5h.1M153.3 111l-1.8 1.5" fill="none" stroke="#804000" stroke-width=".21"/>
<g fill="#f0f" stroke="#f0f" stroke-width=".25">
<circle cx="63.5" cy="40.7" r=".49"/>
<circle cx="142.3" cy="30.5" r=".49"/>
<circle cx="129.6" cy="30.5" r=".49"/>
<circle cx="78.8" cy="109.2" r=".49"/>
<circle cx="38.1" cy="167.7" r=".49"/>
<circle cx="94" cy="185.4" r=".49"/>
<circle cx="81.3" cy="167.7" r=".49"/>
<circle cx="94" cy="167.7" r=".49"/>
<circle cx="111.8" cy="167.7" r=".49"/>
<circle cx="241.3" cy="45.7" r=".49"/>
<circle cx="208.3" cy="45.7" r=".49"/>
<circle cx="121.9" cy="101.6" r=".49"/>
<circle cx="132.1" cy="101.6" r=".49"/>
<circle cx="155" cy="106.7" r=".49"/>
<circle cx="68.6" cy="30.5" r=".49"/>
<circle cx="236.2" cy="94" r=".49"/>
<circle cx="236.2" cy="111.8" r=".49"/>
<circle cx="218.5" cy="116.9" r=".49"/>
<circle cx="96.5" cy="101.6" r=".49"/>
<circle cx="15.3" cy="94" r=".49"/>
<circle cx="101.6" cy="101.6" r=".49"/>
<circle cx="63.5" cy="101.6" r=".49"/>
<circle cx="40.7" cy="121.9" r=".49"/>
<circle cx="106.7" cy="30.5" r=".49"/>
<circle cx="116.9" cy="30.5" r=".49"/>
<circle cx="111.8" cy="101.6" r=".49"/>
</g>
<g font-size="5.1">
<text x="15.3" y="17">DC JACK</text>
<text x="15.3" y="78">DC/DC</text>
<text x="36.6" y="78">5V</text>
<text x="12.7" y="151.6">LDO</text>
<text x="28" y="151.6">3.3V</text>
</g>
<g font-size="4.8">
<text x="172.8" y="16.6">外部电源供电时断开USB供电，</text>
<text x="172.8" y="21.4">防止灌电流，保护电脑USB口</text>
<text x="172.8" y="85.2">外设电源控制，</text>
<text x="172.8" y="90">低功耗模式时，</text>
<text x="172.8" y="94.8">关闭所有外设供电</text>
</g>
<g font-size="4.2">
<text x="29.7" y="3.9">5</text>
<text x="89.1" y="3.9">4</text>
<text x="148.5" y="3.9">3</text>
<text x="207.9" y="3.9">2</text>
<text x="267.2" y="3.9">1</text>
<text x="0" y="30.1">D</text>
<text x="0" y="82.5">C</text>
<text x="0" y="135">B</text>
<text x="0" y="187.4">A</text>
<text x="297" y="187.4">A</text>
</g>
<g font-size="4.1" fill="#0000a0">
<text x="40.7" y="23.8">12V/3A</text>
<text x="91.5" y="100">5A</text>
</g>
<text font-size="3.6" x="171.7" y="148.8">定位孔</text>
<g font-size="2.8" fill="#00f">
<text x="107.7" y="37.9">+</text>
<text x="117.9" y="37.9">+</text>
<text x="102.7" y="111.5">+</text>
<text x="112.8" y="111.5">+</text>
<text x="95" y="175">+</text>
<text x="112.8" y="175">+</text>
</g>
<g font-size="2.3" fill="#000080">
<text x="30.8" y="26.5">JACK1</text>
<text x="84.6" y="28.3">F1</text>
<text x="88.9" y="35.1">0</text>
<text x="200.7" y="32.6">R1</text>
<text x="200.7" y="35.1">4.7K</text>
<text x="99.1" y="37.7">C1</text>
<text x="119.7" y="36.9">C99</text>
<text x="131.1" y="37.7">C2</text>
<text x="143.8" y="37.4">C3</text>
<text x="249" y="40.2">Q1</text>
<text x="94" y="42.8">100uF/16V</text>
<text x="117.9" y="43">NC</text>
<text x="130.6" y="43.3">100nF</text>
<text x="143.3" y="43">10uF</text>
<text x="246.4" y="42.8">SSM3J328R</text>
<text x="30.5" y="51.6">POWER JACK_3</text>
<text x="198.2" y="52.9">D1</text>
<text x="233.7" y="52.9">R2</text>
<text x="195.6" y="58">ZMM5V1</text>
<text x="233.7" y="55.5">47K</text>
<text x="34.8" y="90">U13</text>
<text x="40.7" y="91">MP2482DN</text>
<text x="17.8" y="101.2">R3</text>
<text x="66.1" y="100.9">100nF 1</text>
<text x="66.8" y="98.1">C4</text>
<text x="78.8" y="98.6">L1</text>
<text x="137.7" y="97.4">U1</text>
<text x="231.2" y="101.2">R75</text>
<text x="259.1" y="101.2">SSM3J328R</text>
<text x="261.7" y="98.6">Q3</text>
<text x="17.8" y="103.7">4.7K</text>
<text x="71.2" y="103.7">SWRH1207B-100MT</text>
<text x="83.9" y="106.3">R4</text>
<text x="88.9" y="106.3">40.2K</text>
<text x="231.2" y="103.7">10K</text>
<text x="104.4" y="110.6">C5</text>
<text x="114.6" y="110.6">C100</text>
<text x="124.5" y="113.9">D3</text>
<text x="205.8" y="113.9">R77</text>
<text x="210.9" y="113.9">1M</text>
<text x="241.4" y="108.8">R76</text>
<text x="246.4" y="108.8">1K</text>
<text x="25.4" y="118.7">1uF</text>
<text x="26.2" y="115.9">C89</text>
<text x="66.1" y="119">D42</text>
<text x="82.9" y="116.4">R5</text>
<text x="82.9" y="119.5">7.68K</text>
<text x="88.9" y="116.4">100uF/16V</text>
<text x="112.8" y="116.7">NC</text>
<text x="137.2" y="119">自锁开关</text>
<text x="233.7" y="116.4">Q4</text>
<text x="233.7" y="119">SS8050</text>
<text x="63.5" y="121.5">MBRS540T3</text>
<text x="122" y="121.5">SMAJ5.0CA</text>
<text x="220" y="124">C86</text>
<text x="219.5" y="129.6">100nF</text>
<text x="180.4" y="152">H1</text>
<text x="188" y="152">H2</text>
<text x="195.6" y="152">H3</text>
<text x="203.3" y="152">H4</text>
<text x="210.9" y="152">H5</text>
<text x="218.5" y="152">H6</text>
<text x="226.1" y="152">H7</text>
<text x="233.7" y="152">H8</text>
<text x="241.4" y="152">H9</text>
<text x="249" y="152">H10</text>
<text x="256.6" y="152">H11</text>
<text x="264.2" y="152">H12</text>
<text x="271.8" y="152">H13</text>
<text x="279.5" y="152">H14</text>
<text x="57.7" y="163.7">U3</text>
<text x="122" y="167.2">R6</text>
<text x="134.7" y="167.2">1K</text>
<text x="137.5" y="173.6">D4</text>
<text x="40.7" y="177.1">100nF</text>
<text x="41.4" y="174.3">C7</text>
<text x="66.1" y="179.9">1086-3.3</text>
<text x="83.9" y="179.7">100nF</text>
<text x="84.6" y="176.9">C6</text>
<text x="96.8" y="174.1">C8</text>
<text x="114.6" y="174.1">C103</text>
<text x="95" y="180.2">100uF/16V</text>
<text x="112.8" y="180.2">NC</text>
<text x="133.7" y="180.4">RED</text>
</g>
<g font-size="2.3">
<text x="55.2" y="30">1</text>
<text x="64.3" y="24.5">12V_IN</text>
<text x="140.5" y="24.5">12V</text>
<text x="204" y="24.5">12V_IN</text>
<text x="224.3" y="29.5">5V_IN</text>
<text x="259.9" y="29.5">5V_USB</text>
<text x="235.8" y="35.1">2</text>
<text x="250.8" y="35.1">3</text>
<text x="55.2" y="37.6">2</text>
<text x="55.2" y="40.1">3</text>
<text x="240.8" y="43.7" transform="rotate(-90 240.8 43.7)">1</text>
<text x="104.2" y="52.9">GND</text>
<text x="114.4" y="52.9">GND</text>
<text x="127" y="52.9">GND</text>
<text x="139.8" y="52.9">GND</text>
<text x="207.8" y="49.1" transform="rotate(-90 207.8 49.1)">2</text>
<text x="61" y="58">GND</text>
<text x="207.8" y="61.5" transform="rotate(-90 207.8 61.5)">1</text>
<text x="205.8" y="68.2">GND</text>
<text x="238.8" y="68.2">GND</text>
<text x="13.5" y="88">12V</text>
<text x="232" y="88">3V3_IN</text>
<text x="265" y="88">3V3</text>
<text x="30" y="93.5">8</text>
<text x="55.2" y="93.5">2</text>
<text x="120.2" y="93">5V_IN</text>
<text x="158.3" y="90.5">5V</text>
<text x="248.5" y="93.5">2</text>
<text x="263.5" y="93.5">3</text>
<text x="30" y="98.6">3</text>
<text x="55.2" y="101.1">1</text>
<text x="85.6" y="101.1">2</text>
<text x="134.2" y="101.1">6</text>
<text x="151.7" y="101.1">3</text>
<text x="30" y="103.6">6</text>
<text x="121.4" y="107.5" transform="rotate(-90 121.4 107.5)">2</text>
<text x="134.2" y="106.2">5</text>
<text x="151.7" y="106.2">2</text>
<text x="253.5" y="102.2" transform="rotate(-90 253.5 102.2)">1</text>
<text x="30" y="108.7">7</text>
<text x="55.2" y="108.7">5</text>
<text x="63" y="112.6" transform="rotate(-90 63 112.6)">2</text>
<text x="134.2" y="111.3">4</text>
<text x="151.7" y="111.3">1</text>
<text x="230.6" y="112.6" transform="rotate(-90 230.6 112.6)">3</text>
<text x="40.1" y="114.8" transform="rotate(-90 40.1 114.8)">4</text>
<text x="45.2" y="114.8" transform="rotate(-90 45.2 114.8)">9</text>
<text x="121.4" y="119.9" transform="rotate(-90 121.4 119.9)">1</text>
<text x="223.1" y="116.3">1</text>
<text x="63" y="125" transform="rotate(-90 63 125)">1</text>
<text x="230.6" y="122.5" transform="rotate(-90 230.6 122.5)">2</text>
<text x="20.4" y="126.6">GND</text>
<text x="38.1" y="129.1">GND</text>
<text x="61" y="131.7">GND</text>
<text x="76.2" y="131.7">GND</text>
<text x="99.1" y="126.6">GND</text>
<text x="109.3" y="126.6">GND</text>
<text x="119.4" y="126.6">GND</text>
<text x="216" y="136.7">GND</text>
<text x="228.7" y="136.7">GND</text>
<text x="178.1" y="154.5">3.0mm 3.0mm 3.0mm 3.0mm 3.0mm 3.0mm 3.0mm 3.0mm 3.0mm 3.0mm 3.0mm 3.0mm 3.0mm 3.0mm</text>
<text x="36.4" y="161.6">5V</text>
<text x="92.2" y="161.6">3V3_IN</text>
<text x="52.9" y="167.1">3</text>
<text x="72.9" y="167.1">2</text>
<text x="141.7" y="171" transform="rotate(-90 141.7 171)">1</text>
<text x="180.4" y="170.3">GND</text>
<text x="188" y="170.3">GND</text>
<text x="195.6" y="170.3">GND</text>
<text x="203.3" y="170.3">GND</text>
<text x="210.9" y="170.3">GND</text>
<text x="218.5" y="170.3">GND</text>
<text x="226.1" y="170.3">GND</text>
<text x="233.7" y="170.3">GND</text>
<text x="241.4" y="170.3">GND</text>
<text x="249" y="170.3">GND</text>
<text x="256.6" y="170.3">GND</text>
<text x="264.2" y="170.3">GND</text>
<text x="271.8" y="170.3">GND</text>
<text x="279.5" y="170.3">GND</text>
<text x="63" y="180.9" transform="rotate(-90 63 180.9)">1</text>
<text x="141.7" y="186" transform="rotate(-90 141.7 186)">2</text>
<text x="109.3" y="190.1">GND</text>
<text x="221.5" y="189.6">Title</text>
<text x="35.6" y="192.6">GND</text>
<text x="61" y="192.6">GND</text>
<text x="91.5" y="192.6">GND</text>
<text x="139.8" y="192.6">GND</text>
<text x="221.3" y="197.2">Size</text>
<text x="229.7" y="197.4">Document Number</text>
<text x="285.6" y="197.2">Rev</text>
<text x="286.3" y="200.5">V1.0</text>
<text x="221.8" y="204.8">Date:</text>
<text x="269.3" y="204.8">Sheet</text>
<text x="281.7" y="204.8">of</text>
</g>
<g font-size="2.3" fill="#004080">
<text x="50.6" y="31.6">P</text>
<text x="49.1" y="39.2">G2</text>
<text x="49.1" y="41.7">G3</text>
<text x="34.3" y="95.1">IN</text>
<text x="47.7" y="95.1">BST</text>
<text x="34.3" y="100.2">VCC</text>
<text x="34.3" y="105.2">PG</text>
<text x="48.3" y="102.7">SW</text>
<text x="138.5" y="102.7">6</text>
<text x="138.5" y="107.8">5</text>
<text x="147.4" y="102.7">3</text>
<text x="147.4" y="107.8">2</text>
<text x="34.3" y="110.3">EN</text>
<text x="41.7" y="110.5" transform="rotate(-90 41.7 110.5)">GND</text>
<text x="46.8" y="110.5" transform="rotate(-90 46.8 110.5)">E</text>
<text x="49.2" y="110.3">FB</text>
<text x="138.5" y="112.9">4</text>
<text x="147.4" y="112.9">1</text>
<text x="57.2" y="168.7">IN</text>
<text x="65.1" y="168.7">OUT</text>
<text x="64.6" y="176.6" transform="rotate(-90 64.6 176.6)">GND</text>
</g>
<g font-size="2.3" fill="#f00">
<text x="174" y="117.7">[4,5]</text>
<text x="186.5" y="117.7">PMIC_ON</text>
</g>
<g font-size="2">
<text x="241.3" y="183.5">https://fire-stm32.taobao.com</text>
<text x="241.3" y="181.2">东莞野火电子技术有限公司</text>
<text x="246.2" y="191.1">野火i.MX RT1052 Pro底板</text>
<text x="222.3" y="199.5">A4</text>
<text x="252.3" y="199.5">电源</text>
<text x="230.2" y="204.3">Tuesday, May 15, 2018</text>
<text x="276.9" y="204.3">3</text>
<text x="286.3" y="204.3">12</text>
</g>
</svg>
